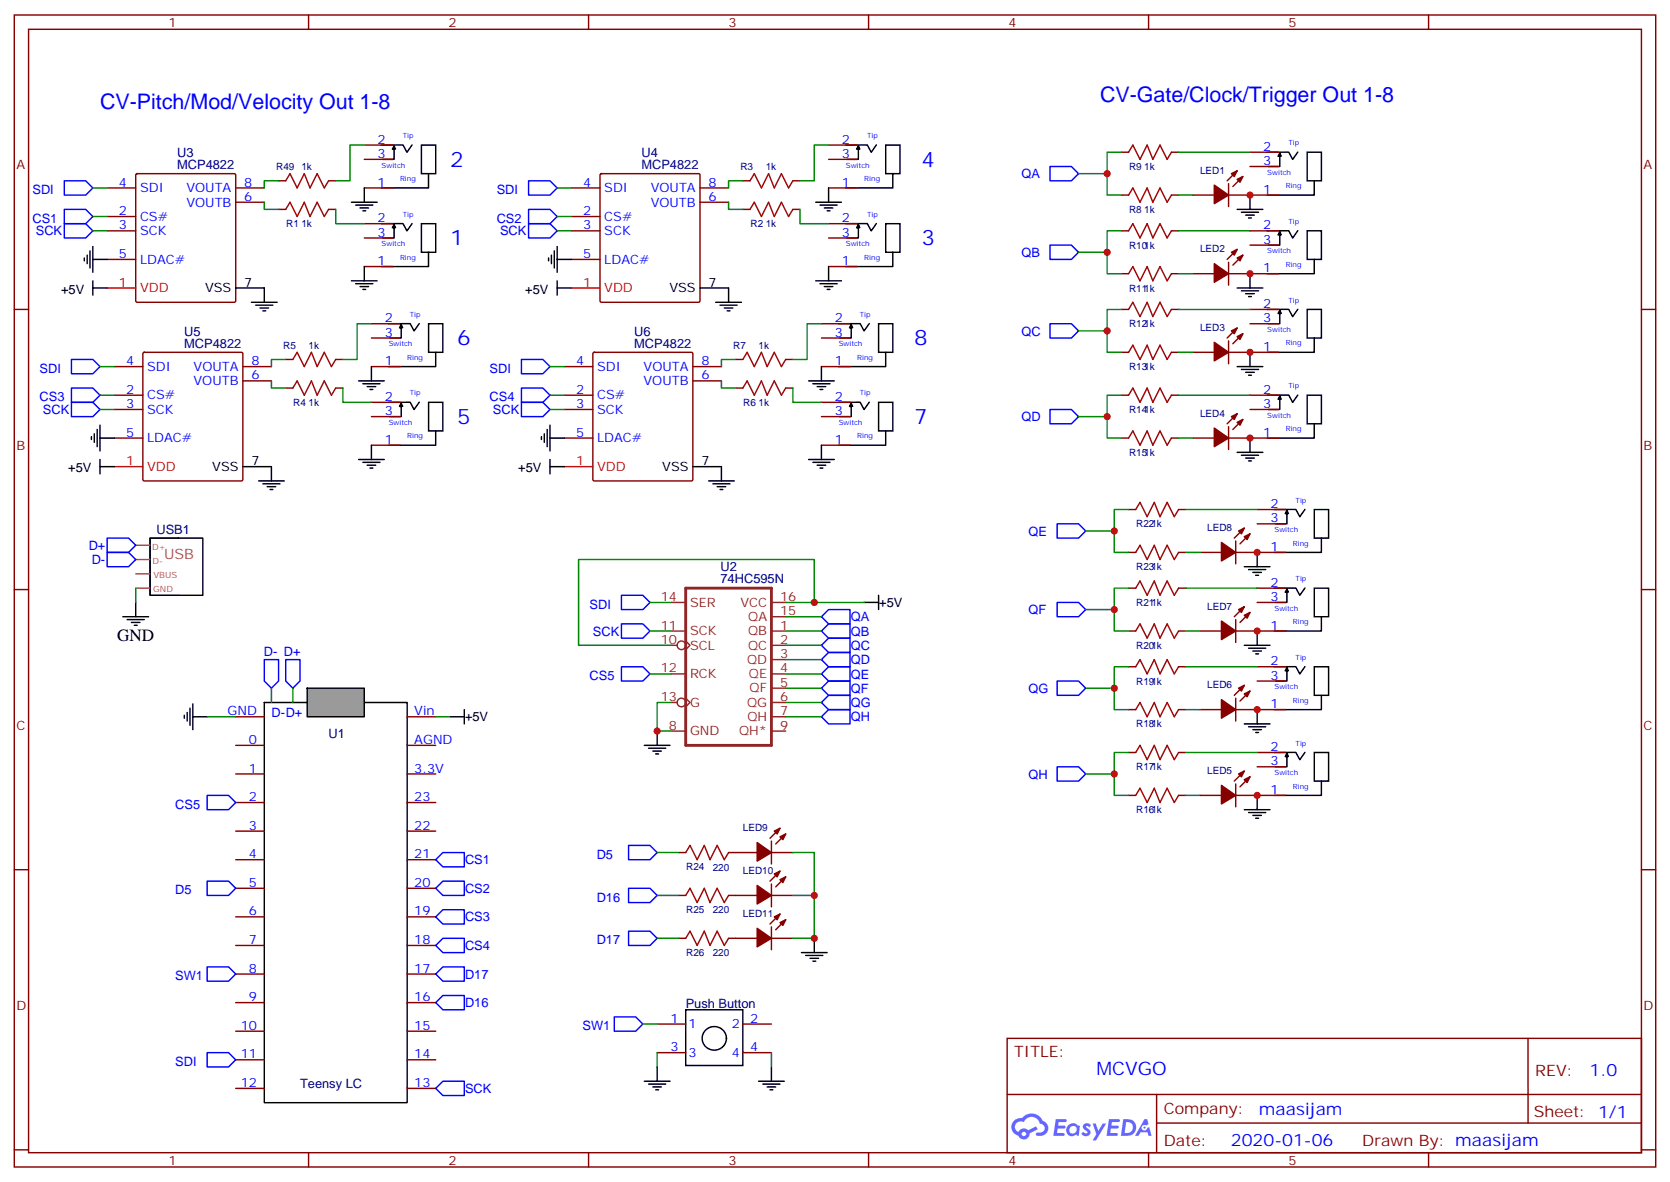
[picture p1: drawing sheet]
<svg xmlns="http://www.w3.org/2000/svg" width="412mm" height="292mm" viewBox="0 0 412 292" stroke-linecap="round" stroke-linejoin="round" font-family="sans-serif">
<g fill="none" stroke="#870000" stroke-width=".35">
<path d="M3.5 3.7h405.4v284.3h-405.4zM7.1 7.2h398.2v277.3h-398.2zM76.2 3.7v3.5M145.3 3.7v3.5M214.5 3.7v3.5M283.6 3.7v3.5M352.8 3.7v3.5M3.5 76.4h3.6M405.3 76.4h3.6M3.5 145.5h3.6M405.3 145.5h3.6M3.5 214.7h3.6"/>
<path d="M405.3 214.7h3.6M248.7 256.3h156.6v28.2h-156.6zM377.3 256.3v20.9M248.7 270.1h156.5M285.6 277.2h119.6M285.6 270.1v14.2M3.5 283.8h3.6M76.2 284.5v3.5M145.3 284.5v3.5M214.5 284.5v3.5M283.6 284.5v3.5M352.8 284.5v3.5"/>
<path d="M405.3 283.8h3.6"/>
</g>
<g fill="#5487ff">
<path d="M267.7 277.5a1.22 1.22 0 0 1 1.7 .2l-.4 .6a.47 .47 0 0 0-.3-.4 .47 .47 0 0 0-.5 .2v.1a1.3 1.3 0 0 1 1 1.7 1.39 1.39 0 0 1-2.2 0l.5-.6 .7 .5a.29 .29 0 0 0 .3-.3 .29 .29 0 0 0-.2-.3 1.04 1.04 0 0 1-.6-1.7z"/>
<path d="M260.7 276.2h2.4a.37 .37 0 0 1 .3 .4 .37 .37 0 0 1-.3 .4h-1.7l-.1 .8h1.5l.3 .4-.3 .4h-1.6l-.2 1.1 1.6-.1a.36 .36 0 0 1 .3 .4 .36 .36 0 0 1-.3 .4h-2.5z"/>
<path d="M273.8 276.2h2.4a.37 .37 0 0 1 .4 .4 .37 .37 0 0 1-.4 .4h-1.6l-.2 .8h1.6l.3 .4-.4 .4-1.6-.1-.1 1.1h1.5a.36 .36 0 0 1 .4 .4 .36 .36 0 0 1-.4 .4h-2.4z"/>
<path d="M282.6 276.2h.7l.3 1.3-.6 .3a.69 .69 0 0 0-1 .3 .69 .69 0 0 0 .4 .9 .69 .69 0 0 0 .9-.6l.5-.2 .6 2.2h-.8l-.2-.9h-1.8l-.5 .9h-.8z"/>
<path d="M269.8 277.3h.8l.6 1.8 1.1-1.8h.9l-2.6 4.2h-.8l.9-1.5z"/>
<path d="M277.4 276.2l-.6 4.2h1.3a2.11 2.11 0 0 0 2.5-2.1 2.11 2.11 0 0 0-2.5-2.1zM278.1 277a1.39 1.39 0 0 1 1.7 1.4 1.39 1.39 0 0 1-1.8 1.2h-.3z"/>
<path d="M263.7 277.8a1.47 1.47 0 0 0-.1 2.1 1.47 1.47 0 0 0 2.1 .1l.7 .4 .3-2.3-.2-.3h-.4a1.49 1.49 0 0 0-2.4 0zM264.4 278.2a.92 .92 0 0 1 1.5 .5 .92 .92 0 0 1-1.3 1.1 .9 .9 0 0 1-.2-1.6z"/>
<path d="M250.4 276.6a2.18 2.18 0 0 0 1.1 3.7 1.44 1.44 0 0 0 1.6 .9 1.44 1.44 0 0 0 1.2-1.4l2-1.1-.5-.7-1.9 1a1.47 1.47 0 0 0-2.4 .4 1.39 1.39 0 0 1-.7-1.9 1.39 1.39 0 0 1 2-.5 2.12 2.12 0 0 1 2.2-1.3 2.12 2.12 0 0 1 1.9 1.7 1.07 1.07 0 0 1 1.1 1 1.07 1.07 0 0 1-1 1.1h-.7a.43 .43 0 0 0-.5 .4 .43 .43 0 0 0 .4 .5 1.98 1.98 0 0 0 2.5-1.2 1.98 1.98 0 0 0-1.2-2.6 2.98 2.98 0 0 0-5.1-.6l-1.1 .1zM252.3 279.9a.55 .55 0 0 1 1.1 0 .55 .55 0 0 1-1.1 0z"/>
<circle cx="282.6" cy="278.3" r=".26"/>
</g>
<path d="M65.3 173.4h35.2v98.8h-35.2z" fill="none" stroke="#000" stroke-width=".35"/>
<path d="M75.8 169.9h14.2v7h-14.2z" fill="#999" stroke="#000" stroke-width=".35"/>
<g fill="none" stroke="#870000" stroke-width=".35">
<path d="M90 39.3h7M90 35.8h7M204.6 39.3h7.1M204.6 35.8h7.1M276.9 37.6h1.8M289.3 37.6h1.7M308.7 37.6h7M26.5 46.4h7M26.5 53.4h7M26.5 57h7M33.6 43l.3-.1h24l.3 .1v31.3l-.2 .3h-24.1l-.3-.2zM58.2 46.4h7.1"/>
<path d="M58.2 49.9h7.1M68.8 44.6h1.8M68.8 51.7h1.8M81.1 44.6h1.8M81.1 51.7h1.8M90 46.4h7M90 58.7h7M90 55.2h7M141.1 46.4h7.1M141.1 53.4h7.1M141.1 57h7.1M148.2 43l.3-.1h24l.3 .1 .1 31.3-.2 .3h-24.2l-.3-.2z"/>
<path d="M172.9 46.4h7M172.9 49.9h7M183.4 44.6h1.8M183.4 51.7h1.8M195.8 44.6h1.8M195.8 51.7h1.8M204.6 46.4h7.1M204.6 58.7h7.1M204.6 55.2h7.1M276.9 57h1.8M276.9 48.2h1.8M289.3 57h1.7"/>
<path d="M289.3 48.2h1.7M294.6 48.2h5.3M303.4 45.3v5.7M303.4 48.2h12.3M305.5 42.2l-2.5 2.4M306.9 43.6l-2.5 2.4M308.7 57h7M308.7 41.1h7M26.5 64h7M90 65.8h7M91.7 79.9h7.1M141.1 64h7.1"/>
<path d="M202.8 79.9h7.1M204.6 65.8h7.1M276.9 67.6h1.8M276.9 76.4h1.8M289.3 67.6h1.7M289.3 76.4h1.7M294.6 67.6h5.3M303.4 64.7v5.7M303.4 67.6h12.3M305.5 61.6l-2.5 2.4M306.9 63l-2.5 2.4M308.7 79.9h7"/>
<path d="M308.7 60.5h7M308.7 76.4h7M28.2 90.5h7.1M28.2 97.5h7.1M35.3 87.1l.3-.1h24l.3 .1 .1 31.3-.2 .3h-24.2l-.3-.2zM60 90.5h7M60 94h7M70.6 95.8h1.7M70.6 88.7h1.7M82.9 95.8h1.8M82.9 88.7h1.8M91.7 99.3h7.1"/>
<path d="M91.7 90.5h7.1M91.7 83.4h7.1M139.3 90.5h7.1M139.3 97.5h7.1M146.5 87.1l.3-.1h23.9l.3 .1 .1 31.3-.2 .3h-24.1l-.3-.2zM171.1 90.5h7.1M171.1 94h7.1M181.7 95.8h1.7M181.7 88.7h1.7M194 95.8h1.8M194 88.7h1.8M202.8 99.3h7.1"/>
<path d="M202.8 90.5h7.1M202.8 83.4h7.1M276.9 97.5h1.8M276.9 87h1.8M289.3 97.5h1.7M289.3 87h1.7M294.6 87h5.3M303.4 84.1v5.7M303.4 87h12.3M305.5 81l-2.5 2.4M306.9 82.4l-2.5 2.4M308.7 97.5h7"/>
<path d="M28.2 101.1h7.1M28.2 108.1h7.1M91.7 109.9h7.1M91.7 102.8h7.1M139.3 101.1h7.1M139.3 108.1h7.1M202.8 109.9h7.1M202.8 102.8h7.1M276.9 108.1h1.8M289.3 108.1h1.7M294.6 108.1h5.3M303.4 105.3v5.6"/>
<path d="M303.4 108.1h12.3M305.5 102.1l-2.5 2.5M306.9 103.5l-2.5 2.5M308.7 101.1h7M278.7 125.8h1.8M278.7 136.3h1.8M291 125.8h1.8M291 136.3h1.8M296.3 136.3h5.3M305.2 133.5v5.7M305.2 136.3h12.3M307.3 130.4l-2.5 2.4"/>
<path d="M308.7 131.8l-2.5 2.4M310.4 125.8h7.1M310.4 129.3h7.1M278.7 155.8h1.8M278.7 145.2h1.8M291 155.8h1.8M291 145.2h1.8M296.3 155.8h5.3M305.2 152.9v5.7M305.2 155.8h12.3M307.3 149.8l-2.5 2.4M308.7 151.2l-2.5 2.4"/>
<path d="M310.4 148.7h7.1M310.4 145.2h7.1M58.2 176.9h7.1M100.5 176.9h7.1M278.7 175.2h1.8M278.7 164.6h1.8M291 175.2h1.8M291 164.6h1.8M296.3 175.2h5.3M305.2 172.3v5.7M305.2 175.2h12.3M307.3 169.2l-2.5 2.4"/>
<path d="M308.7 170.6l-2.5 2.4M310.4 168.1h7.1M310.4 164.6h7.1M58.2 198.1h7.1M58.2 191h7.1M58.2 184h7.1M100.5 198.1h7.1M100.5 191h7.1M100.5 184h7.1M278.7 196.3h1.8M278.7 185.7h1.8M291 196.3h1.8"/>
<path d="M291 185.7h1.8M296.3 196.3h5.3M305.2 193.5v5.6M305.2 196.3h12.3M307.3 190.3l-2.5 2.5M308.7 191.7l-2.5 2.5M310.4 189.3h7.1M310.4 185.7h7.1M58.2 205.1h7.1M58.2 212.2h7.1M58.2 219.3h7.1M100.5 205.1h7.1"/>
<path d="M100.5 212.2h7.1M100.5 219.3h7.1M167.6 210.4h1.7M179.9 210.4h7.1M190.5 207.6v5.7M190.5 218.2v5.6M190.5 210.4h5.3M192.6 215l-2.5 2.5M192.6 204.4l-2.5 2.5M194 205.8l-2.4 2.5M194 216.4l-2.4 2.5M58.2 226.3h7.1"/>
<path d="M58.2 233.4h7.1M100.5 226.3h7.1M100.5 233.4h7.1M167.6 221h1.7M167.6 231.6h1.7M179.9 221h7.1M179.9 231.6h7.1M190.5 228.8v5.6M190.5 221h5.3M190.5 231.6h5.3M192.6 225.6l-2.5 2.5M194 227l-2.4 2.5"/>
<path d="M58.2 240.4h7.1M58.2 247.5h7.1M58.2 254.5h7.1M100.5 240.4h7.1M100.5 247.5h7.1M100.5 254.5h7.1M162.3 252.8h7M162.3 259.8h7M183.4 252.8h7.1M183.4 259.8h7.1M58.2 261.6h7.1M58.2 268.6h7.1"/>
<path d="M100.5 261.6h7.1M100.5 268.6h7.1"/>
</g>
<path d="M169.3 145.2h21.2v38.8h-21.2z" fill="none" stroke="#8c2424" stroke-width=".71"/>
<g fill="none" stroke="#8c2424" stroke-width=".35">
<path d="M165.8 155.8h3.5M165.8 159.3h1.4M165.8 148.7h3.5M169.3 158.2l1.1 1.1-1.1 1M190.5 155.8h3.5M190.5 159.3h3.5M190.5 148.7h3.5M190.5 152.2h3.5M165.8 166.3h3.5M165.8 173.4h1.4M169.3 172.3l1.1 1.1-1.1 1M190.5 162.8h3.5"/>
<path d="M190.5 166.3h3.5M190.5 169.9h3.5M190.5 173.4h3.5M190.5 176.9h3.5M165.8 180.4h3.5M190.5 180.4h3.5"/>
<circle cx="168.3" cy="159.3" r="1.06"/>
<circle cx="168.3" cy="173.4" r="1.06"/>
</g>
<g fill="none" stroke="#000" stroke-width=".35">
<path d="M97.3 36.4v-.3l.4 .7h-.8l.4-.8v3.3h-2.8M101.8 35.8l-1.3 1.8-1-1.8h-5.3M104.1 35.8h3.5v7.1h-3.5zM212 36.4v-.3l.3 .7h-.8l.5-.8v3.3h-2.9M216.4 35.8l-1.3 1.8-.9-1.8h-5.4M218.7 35.8h3.5v7.1h-3.5zM316 38.2l.1-.4 .3 .8h-.8l.4-.8v3.3h-2.8M320.5 37.5l-1.3 1.9-1-1.9-5.3 .1M322.8 37.6h3.5v7h-3.5zM86.8 49.9h6.3M87.8 50.6h4.3M88.9 51.3h2.1"/>
<path d="M89.6 52h.7M90 46.4v3.5M97.3 55.9v-.4l.4 .7h-.8l.4-.8v3.3h-2.8M101.8 55.2l-1.3 1.8-1-1.8h-5.3M104.1 55.2h3.5v7.1h-3.5zM105.9 42.9l-.1 3.5h-11.6M201.4 49.9h6.4M202.5 50.6h4.2M203.6 51.3h2.1M204.3 52h.7M204.6 46.4v3.5M212 55.9v-.4l.3 .7h-.8l.5-.8v3.3h-2.9"/>
<path d="M216.4 55.2l-1.3 1.8-.9-1.8h-5.4M218.7 55.2h3.5v7.1h-3.5zM220.5 42.9v3.5h-11.7M305.5 51.7h6.4M306.6 52.4h4.2M307.6 53.1h2.1M308.3 53.8h.7M308.7 48.2v3.5M316 57.6l.1-.4 .3 .8h-.8l.4-.8v3.3h-2.8M320.5 56.9l-1.3 1.9-1-1.8h-5.3M322.8 57h3.5v7h-3.5zM324.6 44.6l-.1 3.6h-11.6"/>
<path d="M20.8 63.7v.7M21.5 63v2.1M22.2 61.9v4.2M22.9 71.1h3.6M22.9 64h3.6M22.9 60.9v6.3M22.9 69.3v3.5M58.2 71.1h7.1v3.5M62.1 74.6h6.3M63.1 75.3h4.3M64.2 76h2.1M64.9 76.7h.7"/>
<path d="M86.8 69.3h6.3M87.8 70h4.3M88.9 70.7h2.1M89.6 71.4h.7M90 65.8v3.5M103.5 79.9l-1.2 1.8-1-1.8h-5.4M105.8 79.9h3.6v7.1h-3.6zM105.9 62.3l-.1 3.5h-11.6M135.5 63.7v.7M136.2 63v2.1M136.9 61.9v4.2M137.6 71.1h3.5"/>
<path d="M137.6 64h3.5M137.6 60.9v6.3M137.6 69.3v3.5M172.9 71.1h7v3.5M176.7 74.6h6.4M177.8 75.3h4.2M178.9 76h2.1M179.6 76.7h.7M201.4 69.3h6.4M202.5 70h4.2M203.6 70.7h2.1M204.3 71.4h.7"/>
<path d="M204.6 65.8v3.5M214.7 79.9l-1.3 1.8-1-1.8h-5.4M217 79.9h3.5v7.1h-3.5zM220.5 62.3v3.5h-11.7M305.5 71.1h6.4M306.6 71.8h4.2M307.6 72.5h2.1M308.3 73.2h.7M308.7 67.6v3.5M316 77l.1-.3 .3 .7h-.8l.4-.8v3.3h-2.8M320.5 76.3l-1.3 1.9-1-1.8h-5.3M322.8 76.4h3.5v7h-3.5z"/>
<path d="M324.6 64l-.1 3.6h-11.6M88.5 94h6.4M89.6 94.7h4.2M90.7 95.4h2.1M91.4 96.1h.7M91.7 90.5v3.5M99.1 99.9v-.3l.3 .7h-.7l.4-.8v3.3h-2.9M99.1 80.5v-.3l.3 .7h-.7l.4-.8v3.3h-2.9M103.5 99.3l-1.2 1.8-1-1.8h-5.4M105.8 99.3h3.6v7.1h-3.6zM107.7 87l-.1 3.5h-11.7M199.7 94h6.3"/>
<path d="M200.7 94.7h4.3M201.8 95.4h2.1M202.5 96.1h.7M202.8 90.5v3.5M210.2 99.9v-.3l.4 .7h-.8l.4-.8v3.3h-2.8M210.2 80.5v-.3l.4 .7h-.8l.4-.8v3.3h-2.8M214.7 99.3l-1.3 1.8-1-1.8h-5.4M217 99.3h3.5v7.1h-3.5zM218.8 87l-.1 3.5h-11.6M305.5 90.5h6.4M306.6 91.2h4.2M307.6 91.9h2.1"/>
<path d="M308.3 92.6h.7M308.7 87v3.5M316 98.2l.1-.4 .3 .7-.8 .1 .4-.8v3.3h-2.8M320.5 97.5l-1.3 1.8-1-1.8h-5.3M322.8 97.5h3.5v7.1h-3.5zM324.6 83.4l-.1 3.6h-11.6M22.6 107.8v.7M23.3 107.1v2.1M24 106v4.2M24.7 115.2h3.5M24.7 105v6.3M24.7 113.4v3.5"/>
<path d="M24.7 108.1h3.5M60 115.2h7v3.5M63.9 118.7h6.3M64.9 119.4h4.2M88.5 113.4h6.4M89.6 114.1h4.2M90.7 114.8h2.1M91.4 115.5h.7M91.7 109.9v3.5M107.7 106.4l-.1 3.5h-11.7M133.7 107.8v.7M134.4 107.1v2.1"/>
<path d="M135.1 106v4.2M135.8 115.2h3.5M135.8 108.1h3.5M135.8 105v6.3M135.8 113.4v3.5M171.1 115.2h7.1v3.5M175 118.7h6.3M176 119.4h4.3M199.7 113.4h6.3M200.7 114.1h4.3M201.8 114.8h2.1M202.5 115.5h.7"/>
<path d="M202.8 109.9v3.5M218.8 106.4l-.1 3.5h-11.6M305.5 111.7h6.4M306.6 112.4h4.2M307.6 113.1h2.1M308.3 113.8h.7M308.7 108.1v3.6M324.6 104.6l-.1 3.5h-11.6M37 132.8h13.1v14.1h-13.1zM66 120.1h2.1M66.7 120.8h.7M177.1 120.1h2.1"/>
<path d="M177.8 120.8h.7M307.3 139.9h6.3M310.4 136.3v3.6M317.8 126.4v-.4l.4 .7-.8 .1 .4-.8v3.3h-2.8M322.2 125.7l-1.2 1.8-1-1.8-5.4 .1M324.6 125.8h3.5v7h-3.5zM326.4 132.8l-.1 3.5h-11.6M30.3 152.2h6.4M31.4 152.9h4.2M32.5 153.6h2.1M33.2 154.3h.7M33.5 148.7v3.5"/>
<path d="M213.4 148.7h3.6M217 146.9v3.6M307.3 159.3h6.3M308.3 160h4.3M308.3 140.6h4.3M309.4 141.3h2.1M310.1 142h.7M310.4 155.8v3.5M317.8 145.8v-.4l.4 .7-.8 .1 .4-.8v3.3h-2.8M322.2 145.1l-1.2 1.8-1-1.8-5.4 .1M324.6 145.2h3.5v7h-3.5zM326.4 152.2l-.1 3.6h-11.6"/>
<path d="M45.5 176.6v.7M46.2 175.9v2.1M46.9 174.8v4.2M47.6 176.9h3.6M47.6 173.7v6.4M111.1 176.9h3.6M114.7 175.2v3.5M307.3 178.7h6.3M308.3 179.4h4.3M309.4 160.7h2.1M310.1 161.4h.7M310.4 175.2v3.5"/>
<path d="M317.8 165.2v-.4l.4 .8h-.8l.4-.8v3.3h-2.8M322.2 164.5l-1.2 1.9-1-1.9-5.4 .1M324.6 164.6h3.5v7h-3.5zM326.4 171.6l-.1 3.6h-11.6M159.1 184h6.4M160.2 184.7h4.2M161.2 185.4h2.1M161.9 186.1h.7M162.3 180.4v3.6M307.3 199.8h6.3M309.4 180.1h2.1M310.1 180.8h.7"/>
<path d="M310.4 196.3v3.5M317.8 186.4v-.4l.4 .7h-.8l.4-.8v3.4h-2.8M322.2 185.7l-1.2 1.8-1-1.8h-5.4M324.6 185.7h3.5v7.1h-3.5zM326.4 192.8l-.1 3.5h-11.6M308.3 200.6h4.3M309.4 201.3h2.1M310.1 202h.7M197.9 235.1h6.4M199 235.8h4.2M200 236.5h2.1M200.7 237.2h.7"/>
<path d="M201.1 231.6v3.5M169.3 249.2h14.1v13.8h-14.1zM159.1 266.9h6.4M160.2 267.6h4.2M161.2 268.3h2.1M161.9 269h.7M162.3 263.3v3.6M187.3 266.9h6.4M188.4 267.6h4.2M189.4 268.3h2.2M190.1 269h.8M190.5 263.3v3.6"/>
<circle cx="176.4" cy="256.3" r="2.96"/>
</g>
<path d="M26.5 71.1h7M141.1 71.1h7.1M28.2 115.2h7.1M139.3 115.2h7.1" fill="none" stroke="#f00" stroke-width=".35"/>
<g fill="#870000" stroke="#870000" stroke-width=".35">
<path d="M305.5 44.3l1.4-.7-.7 1.4z"/>
<path d="M304.1 42.9l1.4-.7-.7 1.4z"/>
<path d="M299.9 45.7l3.5 2.5-3.5 2.1z"/>
<path d="M305.5 63.7l1.4-.7-.7 1.4z"/>
<path d="M304.1 62.3l1.4-.7-.7 1.4z"/>
<path d="M299.9 65.1l3.5 2.5-3.5 2.1z"/>
<path d="M305.5 83.1l1.4-.7-.7 1.4z"/>
<path d="M304.1 81.7l1.4-.7-.7 1.4z"/>
<path d="M299.9 84.5l3.5 2.5-3.5 2.1z"/>
<path d="M305.5 104.2l1.4-.7-.7 1.5z"/>
<path d="M304.1 102.8l1.4-.7-.7 1.4z"/>
<path d="M299.9 105.7l3.5 2.4-3.5 2.1z"/>
<path d="M307.3 192.4l1.4-.7-.7 1.4z"/>
<path d="M305.9 191l1.4-.7-.7 1.4z"/>
<path d="M301.6 193.9l3.6 2.4-3.6 2.1z"/>
<path d="M307.3 171.3l1.4-.7-.7 1.4z"/>
<path d="M305.9 169.9l1.4-.7-.7 1.4z"/>
<path d="M301.6 172.7l3.6 2.5-3.6 2.1z"/>
<path d="M307.3 151.9l1.4-.7-.7 1.4z"/>
<path d="M305.9 150.5l1.4-.7-.7 1.4z"/>
<path d="M301.6 153.3l3.6 2.5-3.6 2.1z"/>
<path d="M307.3 132.5l1.4-.7-.7 1.4z"/>
<path d="M305.9 131.1l1.4-.7-.7 1.4z"/>
<path d="M301.6 133.9l3.6 2.4-3.6 2.2z"/>
<path d="M192.6 206.6l1.4-.8-.7 1.5z"/>
<path d="M191.2 205.1l1.4-.7-.7 1.4z"/>
<path d="M187 208l3.5 2.4-3.5 2.1z"/>
<path d="M192.6 217.1l1.4-.7-.7 1.4z"/>
<path d="M191.2 215.7l1.4-.7-.7 1.4z"/>
<path d="M187 218.5l3.5 2.5-3.5 2.1z"/>
<path d="M192.6 227.7l1.4-.7-.7 1.4z"/>
<path d="M191.2 226.3l1.4-.7-.7 1.4z"/>
<path d="M187 229.1l3.5 2.5-3.5 2.1z"/>
</g>
<g fill="none" stroke="#a10000" stroke-width=".35">
<path d="M278.7 37.6l1.1-1.8 1.7 3.5 1.8-3.5 1.4 3.5 1.8-3.5 1.7 3.5 1.1-1.7M70.6 44.6l1-1.7 1.8 3.5 1.7-3.5 1.5 3.5 1.7-3.5 1.8 3.5 1-1.8M70.6 51.7l1-1.8 1.8 3.5 1.7-3.5 1.5 3.5 1.7-3.5 1.8 3.5 1-1.7M185.2 51.7l1.1-1.8 1.7 3.5 1.8-3.5 1.4 3.5 1.8-3.5 1.7 3.5 1.1-1.7M185.2 44.6l1.1-1.7 1.7 3.5 1.8-3.5 1.4 3.5 1.8-3.5 1.7 3.5 1.1-1.8M278.7 48.2l1.1-1.8 1.7 3.5 1.8-3.5 1.4 3.5 1.8-3.5 1.7 3.5 1.1-1.7M278.7 57l1.1-1.8 1.7 3.5 1.8-3.5 1.4 3.5 1.8-3.5 1.7 3.5 1.1-1.7M278.7 67.6l1.1-1.8 1.7 3.5 1.8-3.5 1.4 3.5 1.8-3.5 1.7 3.5 1.1-1.7M278.7 76.4l1.1-1.8 1.7 3.5 1.8-3.5 1.4 3.5 1.8-3.5 1.7 3.5 1.1-1.7M72.3 95.8l1.1-1.8 1.7 3.5 1.8-3.5 1.4 3.5 1.8-3.5 1.7 3.5 1.1-1.7M72.3 88.7l1.1-1.7 1.7 3.5 1.8-3.5 1.4 3.5 1.8-3.5 1.7 3.5 1.1-1.8M183.4 95.8l1.1-1.8 1.8 3.5 1.7-3.5 1.4 3.5 1.8-3.5 1.8 3.5 1-1.7"/>
<path d="M183.4 88.7l1.1-1.7 1.8 3.5 1.7-3.5 1.4 3.5 1.8-3.5 1.8 3.5 1-1.8M278.7 87l1.1-1.8 1.7 3.5 1.8-3.5 1.4 3.5 1.8-3.5 1.7 3.5 1.1-1.7M278.7 97.5l1.1-1.7 1.7 3.5 1.8-3.5 1.4 3.5 1.8-3.5 1.7 3.5 1.1-1.8M278.7 108.1l1.1-1.7 1.7 3.5 1.8-3.5 1.4 3.5 1.8-3.5 1.7 3.5 1.1-1.8M280.5 125.8l1-1.8 1.8 3.5 1.7-3.5 1.5 3.5 1.7-3.5 1.8 3.5 1-1.7M280.5 136.3l1-1.7 1.8 3.5 1.7-3.5 1.5 3.5 1.7-3.5 1.8 3.5 1-1.8M280.5 155.8l1-1.8 1.8 3.5 1.7-3.5 1.5 3.5 1.7-3.5 1.8 3.5 1-1.7M280.5 145.2l1-1.8 1.8 3.5 1.7-3.5 1.5 3.5 1.7-3.5 1.8 3.5 1-1.7M280.5 175.2l1-1.8 1.8 3.5 1.7-3.5 1.5 3.5 1.7-3.5 1.8 3.5 1-1.7M280.5 164.6l1-1.8 1.8 3.5 1.7-3.5 1.5 3.5 1.7-3.5 1.8 3.5 1-1.7M280.5 196.3l1-1.7 1.8 3.5 1.7-3.5 1.5 3.5 1.7-3.5 1.8 3.5 1-1.8M280.5 185.7l1-1.7 1.8 3.5 1.7-3.5 1.5 3.5 1.7-3.5 1.8 3.5 1-1.8"/>
<path d="M169.3 210.4l1.1-1.7 1.8 3.5 1.7-3.5 1.4 3.5 1.8-3.5 1.8 3.5 1-1.8M169.3 221l1.1-1.7 1.8 3.5 1.7-3.5 1.4 3.5 1.8-3.5 1.8 3.5 1-1.8M169.3 231.6l1.1-1.8 1.8 3.6 1.7-3.6 1.4 3.6 1.8-3.6 1.8 3.6 1-1.8"/>
</g>
<path d="M33.5 134.6h3.5M33.5 138.1h3.5M44.2 132.8h-7.1v14.1h7.1M33.5 141.6h3.5M33.5 145.2h3.5" fill="none" stroke="#a64a4a" stroke-width=".35"/>
<g fill="none" stroke="#00f" stroke-width=".35">
<path d="M15.9 51.7h5.3l1.7 1.7-1.7 1.8h-5.3zM15.9 55.2h5.3l1.7 1.8-1.7 1.7h-5.3zM15.9 44.6h5.3l1.7 1.8-1.7 1.8h-5.3zM130.5 44.6h5.3l1.8 1.8-1.8 1.8h-5.3zM130.5 55.2h5.3l1.8 1.8-1.8 1.7h-5.3zM130.5 51.7h5.3l1.8 1.7-1.8 1.8h-5.3zM259.3 41.1h5.3l1.7 1.8-1.7 1.7h-5.3zM259.3 60.5h5.3l1.7 1.8-1.7 1.7h-5.3zM259.3 79.9h5.3l1.7 1.8-1.7 1.7h-5.3zM17.6 88.7h5.3l1.8 1.8-1.8 1.8h-5.3zM17.6 99.3h5.3l1.8 1.8-1.8 1.7h-5.3zM17.6 95.8h5.3l1.8 1.7-1.8 1.8h-5.3z"/>
<path d="M128.8 88.7h5.3l1.7 1.8-1.7 1.8h-5.3zM128.8 99.3h5.3l1.7 1.8-1.7 1.7h-5.3zM128.8 95.8h5.3l1.7 1.7-1.7 1.8h-5.3zM259.3 101.1h5.3l1.7 1.7-1.7 1.8h-5.3zM26.5 132.8h5.2l1.8 1.8-1.8 1.7h-5.2zM26.5 136.3h5.2l1.8 1.8-1.8 1.8h-5.2zM261.1 129.3h5.2l1.8 1.8-1.8 1.7h-5.2zM153.5 154h5.2l1.8 1.8-1.8 1.7h-5.2zM153.5 146.9h5.2l1.8 1.8-1.8 1.8h-5.2zM202.8 152.2l1.8-1.7h5.3v3.5h-5.3zM202.8 159.3l1.8-1.8h5.3v3.5h-5.3zM204.6 154h5.3v3.5h-5.3l-1.8-1.7z"/>
<path d="M261.1 148.7h5.2l1.8 1.8-1.8 1.7h-5.2zM65.3 162.8h3.5v5.3l-1.8 1.8-1.7-1.8zM70.6 162.8h3.5v5.3l-1.8 1.8-1.7-1.8zM153.5 164.6h5.2l1.8 1.7-1.8 1.8h-5.2zM202.8 162.8l1.8-1.8h5.3v3.6h-5.3zM202.8 166.3l1.8-1.7h5.3v3.5h-5.3zM202.8 173.4l1.8-1.8h5.3v3.6h-5.3zM204.6 168.1h5.3v3.5h-5.3l-1.8-1.7zM204.6 175.2h5.3v3.5h-5.3l-1.8-1.8zM261.1 168.1h5.2l1.8 1.8-1.8 1.7h-5.2zM51.2 196.3h5.2l1.8 1.8-1.8 1.7h-5.2zM261.1 189.3h5.2l1.8 1.7-1.8 1.8h-5.2z"/>
<path d="M51.2 217.5h5.2l1.8 1.8-1.8 1.7h-5.2zM107.6 212.2l1.8-1.8h5.3v3.6h-5.3zM107.6 219.3l1.8-1.8h5.3v3.5h-5.3zM155.2 208.7h5.3l1.8 1.7-1.8 1.8h-5.3zM155.2 219.3h5.3l1.8 1.7-1.8 1.8h-5.3zM51.2 238.7h5.2l1.8 1.7-1.8 1.8h-5.2zM107.6 226.3l1.8-1.8h5.3v3.6h-5.3zM107.6 233.4l1.8-1.8h5.3v3.5h-5.3zM109.4 238.7h5.3v3.5h-5.3l-1.8-1.8zM155.2 229.8h5.3l1.8 1.8-1.8 1.8h-5.3zM51.2 259.8h5.2l1.8 1.8-1.8 1.7h-5.2zM107.6 247.5l1.8-1.8h5.3v3.5h-5.3z"/>
<path d="M151.7 251h5.3l1.7 1.8-1.7 1.7h-5.3zM109.4 266.9h5.3v3.5h-5.3l-1.8-1.8z"/>
</g>
<g fill="none" stroke="#008700" stroke-width=".35">
<path d="M90 35.8h-3.6v8.8h-3.5M204.6 35.8h-3.5v8.8h-3.5M276.9 37.6h-3.5v5.3h-7.1M291 37.6h17.7M22.9 53.4h3.6M22.9 57h3.6M22.9 46.4h3.6M65.3 49.9v1.8h3.5M68.8 44.6h-3.5v1.8M82.9 51.7v3.5h7.1M137.6 53.4h3.5M137.6 57h3.5"/>
<path d="M137.6 46.4h3.5M179.9 49.9v1.8h3.5M183.4 44.6h-3.5v1.8M197.6 51.7v3.5h7M273.4 42.9v5.3h3.5M276.9 57h-3.5v5.3h-7.1M291 57h17.7M291 48.2h3.6M91.7 79.9h-3.5v8.8h-3.5M202.8 79.9h-3.5v8.8h-3.5M273.4 62.3v5.3h3.5M276.9 76.4h-3.5v5.3h-7.1"/>
<path d="M291 67.6h3.6M291 76.4h17.7M24.7 90.5h3.5M24.7 97.5h3.5M67 94v1.8h3.6M70.6 88.7h-3.6v1.8M84.7 95.8v3.5h7M135.8 90.5h3.5M135.8 97.5h3.5M178.2 94v1.8h3.5M181.7 88.7h-3.5v1.8M195.8 95.8v3.5h7"/>
<path d="M273.4 81.7v5.3h3.5M276.9 97.5h-3.5v5.3h-7.1M291 97.5h17.7M291 87h3.6M24.7 101.1h3.5M135.8 101.1h3.5M273.4 102.8v5.3h3.5M291 108.1h3.6M275.2 131.1v5.2h3.5M278.7 125.8h-3.5v5.3h-7.1M292.8 136.3h3.5M292.8 125.8h17.6"/>
<path d="M33.5 145.2v3.5M160.5 155.8h5.3M160.5 148.7h5.3M194 152.2h8.8M194 155.8h8.8M194 159.3h8.8M194 148.7h19.4M201.1 148.7v-10.6h-58.2v21.2h22.9M275.2 150.5v5.3h3.5M278.7 145.2h-3.5v5.3h-7.1M292.8 155.8h3.5M292.8 145.2h17.6"/>
<path d="M51.2 176.9h7M67 169.9v3.5M72.3 169.9v3.5M107.6 176.9h3.5M160.5 166.3h5.3M165.8 173.4h-3.5v7h3.5M194 162.8h8.8M194 176.9h8.8M194 166.3h8.8M194 169.9h8.8M194 173.4h8.8M275.2 169.9v5.3h3.5"/>
<path d="M278.7 164.6h-3.5v5.3h-7.1M292.8 164.6h17.6M292.8 175.2h3.5M275.2 191v5.3h3.5M278.7 185.7h-3.5v5.3h-7.1M292.8 185.7h17.6M292.8 196.3h3.5M162.3 210.4h5.3M195.8 210.4h5.3v10.6h-5.3M162.3 221h5.3M162.3 231.6h5.3M201.1 221v10.6h-5.3"/>
<path d="M158.7 252.8h3.6M162.3 259.8v3.5M190.5 259.8v3.5"/>
</g>
<g fill="#c00">
<circle cx="201.1" cy="221" r=".88"/>
<circle cx="310.4" cy="196.3" r=".88"/>
<circle cx="275.2" cy="191" r=".88"/>
<circle cx="310.4" cy="155.8" r=".88"/>
<circle cx="275.2" cy="150.5" r=".88"/>
<circle cx="275.2" cy="131.1" r=".88"/>
<circle cx="310.4" cy="136.3" r=".88"/>
<circle cx="275.2" cy="169.9" r=".88"/>
<circle cx="310.4" cy="175.2" r=".88"/>
<circle cx="308.7" cy="87" r=".88"/>
<circle cx="273.4" cy="81.7" r=".88"/>
<circle cx="308.7" cy="48.2" r=".88"/>
<circle cx="273.4" cy="42.9" r=".88"/>
<circle cx="273.4" cy="62.3" r=".88"/>
<circle cx="308.7" cy="67.6" r=".88"/>
<circle cx="273.4" cy="102.8" r=".88"/>
<circle cx="308.7" cy="108.1" r=".88"/>
<circle cx="162.3" cy="180.4" r=".88"/>
<circle cx="201.1" cy="148.7" r=".88"/>
<circle cx="201.1" cy="231.6" r=".88"/>
</g>
<g font-size="5.3" fill="#00f">
<text x="24.7" y="27">CV-Pitch/Mod/Velocity Out 1-8</text>
<text x="271.6" y="25.2">CV-Gate/Clock/Trigger Out 1-8</text>
<text x="111.1" y="41.1">2</text>
<text x="227.5" y="41.1">4</text>
<text x="111.1" y="60.5">1</text>
<text x="227.5" y="60.5">3</text>
<text x="112.9" y="85.2">6</text>
<text x="225.8" y="85.2">8</text>
<text x="112.9" y="104.6">5</text>
<text x="225.8" y="104.6">7</text>
</g>
<text font-size="4.6" fill="#00f" x="270.8" y="265.3">MCVGO</text>
<text font-size="4.2" x="28.9" y="158.3">GND</text>
<g font-size="4.2" fill="#00f">
<text x="392.5" y="265.6">1.0</text>
<text x="310.9" y="275.1">maasijam</text>
<text x="304" y="282.9">2020-01-06</text>
</g>
<g font-size="3.9" fill="#800">
<text x="250.5" y="260.9">TITLE:</text>
<text x="379.1" y="265.6">REV:</text>
<text x="287.4" y="275.1">Company:</text>
<text x="378.7" y="275.7">Sheet: 1/1</text>
<text x="287.4" y="282.8">Date:</text>
<text x="336.4" y="282.8">Drawn By: maasijam</text>
</g>
<text font-size="3.5" fill="#a54b4b" x="40.5" y="137.9">USB</text>
<g font-size="3.2" fill="#800">
<text x="41.6" y="6.7">1</text>
<text x="110.8" y="6.7">2</text>
<text x="179.9" y="6.7">3</text>
<text x="249.1" y="6.7">4</text>
<text x="318.2" y="6.7">5</text>
<text x="4.1" y="41.8">A</text>
<text x="405.9" y="41.8">A</text>
<text x="4.1" y="110.9">B</text>
<text x="405.9" y="110.9">B</text>
<text x="4.1" y="180.1">C</text>
<text x="405.9" y="180.1">C</text>
<text x="4.1" y="249.2">D</text>
<text x="405.9" y="249.2">D</text>
<text x="41.6" y="287.5">1</text>
<text x="110.8" y="287.5">2</text>
<text x="179.9" y="287.5">3</text>
<text x="249.1" y="287.5">4</text>
<text x="318.2" y="287.5">5</text>
</g>
<g font-size="3.2" fill="#00f">
<text x="93.2" y="35.5">2</text>
<text x="207.9" y="35.5">2</text>
<text x="93.2" y="39">3</text>
<text x="207.9" y="39">3</text>
<text x="312" y="40.7">3</text>
<text x="312" y="37.2">2</text>
<text x="8" y="47.9">SDI</text>
<text x="29.4" y="46">4</text>
<text x="34.6" y="47.4">SDI</text>
<text x="46" y="47.4">VOUTA</text>
<text x="60.3" y="46">8</text>
<text x="93.2" y="46">1</text>
<text x="122.7" y="47.9">SDI</text>
<text x="144" y="46">4</text>
<text x="149.2" y="47.4">SDI</text>
<text x="160.7" y="47.4">VOUTA</text>
<text x="175" y="46">8</text>
<text x="207.9" y="46">1</text>
<text x="252.3" y="44">QA</text>
<text x="312" y="47.8">1</text>
<text x="29.4" y="53.1">2</text>
<text x="46" y="51">VOUTB</text>
<text x="60.3" y="49.6">6</text>
<text x="144" y="53.1">2</text>
<text x="160.7" y="51">VOUTB</text>
<text x="175" y="49.6">6</text>
<text x="8" y="54.9">CS1</text>
<text x="8.8" y="58.1">SCK</text>
<text x="29.4" y="56.6">3</text>
<text x="34.6" y="54.5">CS#</text>
<text x="34.6" y="58">SCK</text>
<text x="93.2" y="58.4">3</text>
<text x="93.2" y="54.9">2</text>
<text x="122.7" y="54.9">CS2</text>
<text x="123.5" y="58.1">SCK</text>
<text x="144" y="56.6">3</text>
<text x="149.2" y="54.5">CS#</text>
<text x="149.2" y="58">SCK</text>
<text x="207.9" y="58.4">3</text>
<text x="207.9" y="54.9">2</text>
<text x="312" y="56.6">2</text>
<text x="29.4" y="63.7">5</text>
<text x="34.6" y="65.1">LDAC#</text>
<text x="93.2" y="65.4">1</text>
<text x="144" y="63.7">5</text>
<text x="149.2" y="65.1">LDAC#</text>
<text x="207.9" y="65.4">1</text>
<text x="252.3" y="63.4">QB</text>
<text x="312" y="60.1">3</text>
<text x="312" y="67.2">1</text>
<text x="312" y="76">2</text>
<text x="95" y="83.1">3</text>
<text x="95" y="79.6">2</text>
<text x="206.1" y="83.1">3</text>
<text x="206.1" y="79.6">2</text>
<text x="252.3" y="82.8">QC</text>
<text x="312" y="79.6">3</text>
<text x="312" y="86.6">1</text>
<text x="9.8" y="92">SDI</text>
<text x="31.1" y="90.1">4</text>
<text x="36.3" y="91.5">SDI</text>
<text x="47.8" y="95.1">VOUTB</text>
<text x="47.8" y="91.5">VOUTA</text>
<text x="62.1" y="90.1">8</text>
<text x="62.1" y="93.7">6</text>
<text x="95" y="90.1">1</text>
<text x="120.9" y="92">SDI</text>
<text x="142.3" y="90.1">4</text>
<text x="147.5" y="91.5">SDI</text>
<text x="158.9" y="95.1">VOUTB</text>
<text x="158.9" y="91.5">VOUTA</text>
<text x="173.2" y="90.1">8</text>
<text x="173.2" y="93.7">6</text>
<text x="206.1" y="90.1">1</text>
<text x="9.8" y="99">CS3</text>
<text x="31.1" y="97.2">2</text>
<text x="31.1" y="100.7">3</text>
<text x="36.3" y="98.6">CS#</text>
<text x="95" y="99">2</text>
<text x="120.9" y="99">CS4</text>
<text x="142.3" y="97.2">2</text>
<text x="142.3" y="100.7">3</text>
<text x="147.5" y="98.6">CS#</text>
<text x="206.1" y="99">2</text>
<text x="312" y="100.7">3</text>
<text x="312" y="97.2">2</text>
<text x="10.6" y="102.2">SCK</text>
<text x="31.1" y="107.8">5</text>
<text x="36.3" y="102.1">SCK</text>
<text x="95" y="102.5">3</text>
<text x="121.7" y="102.2">SCK</text>
<text x="142.3" y="107.8">5</text>
<text x="147.5" y="102.1">SCK</text>
<text x="206.1" y="102.5">3</text>
<text x="252.3" y="104">QD</text>
<text x="312" y="107.8">1</text>
<text x="36.3" y="109.2">LDAC#</text>
<text x="95" y="109.5">1</text>
<text x="147.5" y="109.2">LDAC#</text>
<text x="206.1" y="109.5">1</text>
<text x="313.7" y="125.4">2</text>
<text x="313.7" y="128.9">3</text>
<text x="21.9" y="135.7">D+</text>
<text x="254" y="132.2">QE</text>
<text x="313.7" y="136">1</text>
<text x="22.6" y="139.2">D-</text>
<text x="313.7" y="148.3">3</text>
<text x="313.7" y="144.8">2</text>
<text x="145.6" y="150.2">SDI</text>
<text x="210.1" y="153.4">QA</text>
<text x="254" y="151.6">QF</text>
<text x="313.7" y="155.4">1</text>
<text x="65.1" y="161.9">D- D+</text>
<text x="146.4" y="156.9">SCK</text>
<text x="210.1" y="156.9">QB</text>
<text x="210.1" y="160.4">QC</text>
<text x="145.6" y="167.8">CS5</text>
<text x="210.1" y="167.5">QE</text>
<text x="210.1" y="164">QD</text>
<text x="313.7" y="167.7">3</text>
<text x="313.7" y="164.2">2</text>
<text x="210.1" y="171">QF</text>
<text x="254" y="171">QG</text>
<text x="56.2" y="176.6">GND</text>
<text x="67" y="176.9">D-D+</text>
<text x="102.3" y="176.6">Vin</text>
<text x="210.1" y="174.5">QG</text>
<text x="210.1" y="178.1">QH</text>
<text x="313.7" y="174.8">1</text>
<text x="61.5" y="183.6">0</text>
<text x="102.3" y="183.6">AGND</text>
<text x="313.7" y="185.4">2</text>
<text x="61.5" y="190.7">1</text>
<text x="102.3" y="190.7">3.3V</text>
<text x="313.7" y="188.9">3</text>
<text x="61.5" y="197.7">2</text>
<text x="102.3" y="197.7">23</text>
<text x="254" y="192.2">QH</text>
<text x="313.7" y="196">1</text>
<text x="43.3" y="199.6">CS5</text>
<text x="61.5" y="204.8">3</text>
<text x="102.3" y="204.8">22</text>
<text x="61.5" y="211.8">4</text>
<text x="102.3" y="211.8">21</text>
<text x="114.8" y="213.3">CS1</text>
<text x="147.4" y="211.9">D5</text>
<text x="43.3" y="220.8">D5</text>
<text x="61.5" y="218.9">5</text>
<text x="102.3" y="218.9">20</text>
<text x="114.8" y="220.4">CS2</text>
<text x="61.5" y="226">6</text>
<text x="102.3" y="226">19</text>
<text x="114.8" y="227.4">CS3</text>
<text x="147.4" y="222.5">D16</text>
<text x="61.5" y="233">7</text>
<text x="102.3" y="233">18</text>
<text x="147.4" y="233.1">D17</text>
<text x="114.8" y="234.5">CS4</text>
<text x="43.3" y="241.9">SW1</text>
<text x="61.5" y="240.1">8</text>
<text x="102.3" y="240.1">17</text>
<text x="114.8" y="241.6">D17</text>
<text x="61.5" y="247.1">9</text>
<text x="102.3" y="247.1">16</text>
<text x="114.8" y="248.6">D16</text>
<text x="59.5" y="254.2">10</text>
<text x="102.3" y="254.2">15</text>
<text x="143.8" y="254.3">SW1</text>
<text x="165.6" y="252.4">1</text>
<text x="170" y="253.8">1</text>
<text x="180.7" y="253.8">2</text>
<text x="185.2" y="252.4">2</text>
<text x="43.3" y="263.1">SDI</text>
<text x="59.5" y="261.2">11</text>
<text x="102.3" y="261.2">14</text>
<text x="165.6" y="259.5">3</text>
<text x="170" y="260.9">3</text>
<text x="180.7" y="260.9">4</text>
<text x="185.2" y="259.5">4</text>
<text x="59.5" y="268.3">12</text>
<text x="102.3" y="268.3">13</text>
<text x="114.8" y="269.8">SCK</text>
</g>
<g font-size="3.2" fill="#000080">
<text x="43.7" y="41.7">MCP4822</text>
<text x="43.7" y="38.7">U3</text>
<text x="158.4" y="41.7">MCP4822</text>
<text x="158.4" y="38.7">U4</text>
<text x="45.5" y="82.8">U5</text>
<text x="156.6" y="82.8">U6</text>
<text x="45.5" y="85.8">MCP4822</text>
<text x="156.6" y="85.8">MCP4822</text>
<text x="38.6" y="131.8">USB1</text>
<text x="177.9" y="144">74HC595N</text>
<text x="177.9" y="141.1">U2</text>
<text x="81.1" y="182.2">U1</text>
<text x="169.3" y="248.7">Push Button</text>
<text x="74.1" y="268.6">Teensy LC</text>
</g>
<g font-size="3.2" fill="#f00">
<text x="29.4" y="70.7">1</text>
<text x="144" y="70.7">1</text>
<text x="34.6" y="72.1">VDD</text>
<text x="149.2" y="72.1">VDD</text>
<text x="31.1" y="114.8">1</text>
<text x="36.3" y="116.2">VDD</text>
<text x="142.3" y="114.8">1</text>
<text x="147.5" y="116.2">VDD</text>
</g>
<g font-size="3.2">
<text x="60.3" y="70.7">7</text>
<text x="175" y="70.7">7</text>
<text x="15.1" y="72.5">+5V</text>
<text x="50.6" y="72.1">VSS</text>
<text x="129.7" y="72.5">+5V</text>
<text x="165.3" y="72.1">VSS</text>
<text x="16.8" y="116.6">+5V</text>
<text x="52.4" y="116.2">VSS</text>
<text x="62.1" y="114.8">7</text>
<text x="128" y="116.6">+5V</text>
<text x="163.5" y="116.2">VSS</text>
<text x="173.2" y="114.8">7</text>
<text x="217.1" y="149.9">+5V</text>
<text x="114.8" y="178.1">+5V</text>
</g>
<g font-size="3.2" fill="#8d2323">
<text x="163.2" y="148.3">14</text>
<text x="170.4" y="149.8">SER</text>
<text x="182.8" y="149.8">VCC</text>
<text x="192.6" y="148.3">16</text>
<text x="163.2" y="155.4">11</text>
<text x="184.8" y="153.3">QA</text>
<text x="192.6" y="155.4">1</text>
<text x="192.6" y="151.9">15</text>
<text x="163.2" y="158.9">10</text>
<text x="170.4" y="160.3">SCL</text>
<text x="170.4" y="156.8">SCK</text>
<text x="184.7" y="160.3">QC</text>
<text x="184.8" y="156.8">QB</text>
<text x="192.6" y="158.9">2</text>
<text x="163.2" y="166">12</text>
<text x="170.4" y="167.4">RCK</text>
<text x="184.5" y="163.9">QD</text>
<text x="184.9" y="167.4">QE</text>
<text x="192.6" y="162.5">3</text>
<text x="192.6" y="166">4</text>
<text x="163.2" y="173">13</text>
<text x="185.1" y="170.9">QF</text>
<text x="192.6" y="169.5">5</text>
<text x="192.6" y="173">6</text>
<text x="170.4" y="174.4">G</text>
<text x="184.5" y="174.4">QG</text>
<text x="184.6" y="178">QH</text>
<text x="192.6" y="176.6">7</text>
<text x="165.2" y="180.1">8</text>
<text x="170.4" y="181.5">GND</text>
<text x="182.5" y="181.5">QH*</text>
<text x="192.6" y="180.1">9</text>
</g>
<g font-size="2.5" fill="#000080">
<text x="68.2" y="42">R49</text>
<text x="74.4" y="42">1k</text>
<text x="182.8" y="42">R3</text>
<text x="189.1" y="42">1k</text>
<text x="278.8" y="42">R9</text>
<text x="282.6" y="42">1k</text>
<text x="296.3" y="42.9">LED1</text>
<text x="278.8" y="52.6">R8</text>
<text x="282.6" y="52.6">1k</text>
<text x="70.7" y="56.1">R1</text>
<text x="74.4" y="56.1">1k</text>
<text x="185.3" y="56.1">R2</text>
<text x="189.1" y="56.1">1k</text>
<text x="278.8" y="61.4">R101k</text>
<text x="296.3" y="62.3">LED2</text>
<text x="278.8" y="72">R111k</text>
<text x="278.8" y="80.8">R121k</text>
<text x="296.3" y="81.7">LED3</text>
<text x="70" y="86.1">R5</text>
<text x="76.2" y="86.1">1k</text>
<text x="181.1" y="86.1">R7</text>
<text x="187.3" y="86.1">1k</text>
<text x="278.8" y="91.4">R131k</text>
<text x="72.4" y="100.2">R4</text>
<text x="76.2" y="100.2">1k</text>
<text x="183.6" y="100.2">R6</text>
<text x="187.3" y="100.2">1k</text>
<text x="278.8" y="102">R141k</text>
<text x="296.3" y="102.8">LED4</text>
<text x="278.8" y="112.5">R151k</text>
<text x="280.6" y="130.2">R221k</text>
<text x="298.1" y="131.1">LED8</text>
<text x="280.6" y="140.8">R231k</text>
<text x="280.6" y="149.6">R211k</text>
<text x="298.1" y="150.5">LED7</text>
<text x="280.6" y="160.2">R201k</text>
<text x="280.6" y="169">R191k</text>
<text x="298.1" y="169.9">LED6</text>
<text x="280.6" y="179.6">R181k</text>
<text x="280.6" y="190.1">R171k</text>
<text x="298.1" y="191">LED5</text>
<text x="280.6" y="200.7">R161k</text>
<text x="183.4" y="205.1">LED9</text>
<text x="169.4" y="214.8">R24</text>
<text x="176" y="214.9">220</text>
<text x="183.4" y="215.7">LED10</text>
<text x="169.4" y="225.4">R25</text>
<text x="176" y="225.5">220</text>
<text x="183.4" y="226.3">LED11</text>
<text x="169.4" y="236">R26</text>
<text x="176" y="236">220</text>
</g>
<g font-size="2.1" fill="#a54b4b">
<text x="37.6" y="135.7">D+</text>
<text x="37.7" y="139.2">D-</text>
<text x="37.9" y="142.7">VBUS</text>
<text x="37.9" y="146.2">GND</text>
</g>
<g font-size="1.8" fill="#00f">
<text x="99.5" y="34.1">Tip</text>
<text x="214.1" y="34.1">Tip</text>
<text x="318.2" y="35.9">Tip</text>
<text x="94.2" y="41.4">Switch</text>
<text x="208.9" y="41.4">Switch</text>
<text x="98.8" y="44.7">Ring</text>
<text x="213.4" y="44.7">Ring</text>
<text x="313" y="43.1">Switch</text>
<text x="317.5" y="46.5">Ring</text>
<text x="99.5" y="53.5">Tip</text>
<text x="214.1" y="53.5">Tip</text>
<text x="318.2" y="55.3">Tip</text>
<text x="94.2" y="60.8">Switch</text>
<text x="98.8" y="64.1">Ring</text>
<text x="208.9" y="60.8">Switch</text>
<text x="213.4" y="64.1">Ring</text>
<text x="313" y="62.5">Switch</text>
<text x="317.5" y="65.9">Ring</text>
<text x="318.2" y="74.7">Tip</text>
<text x="101.2" y="78.2">Tip</text>
<text x="212.4" y="78.2">Tip</text>
<text x="313" y="81.9">Switch</text>
<text x="96" y="85.5">Switch</text>
<text x="100.5" y="88.8">Ring</text>
<text x="207.1" y="85.5">Switch</text>
<text x="211.7" y="88.8">Ring</text>
<text x="317.5" y="85.3">Ring</text>
<text x="318.2" y="95.8">Tip</text>
<text x="101.2" y="97.6">Tip</text>
<text x="212.4" y="97.6">Tip</text>
<text x="96" y="104.9">Switch</text>
<text x="207.1" y="104.9">Switch</text>
<text x="313" y="103.1">Switch</text>
<text x="317.5" y="106.4">Ring</text>
<text x="100.5" y="108.2">Ring</text>
<text x="211.7" y="108.2">Ring</text>
<text x="319.9" y="124.1">Tip</text>
<text x="314.7" y="131.3">Switch</text>
<text x="319.3" y="134.7">Ring</text>
<text x="319.9" y="143.5">Tip</text>
<text x="314.7" y="150.7">Switch</text>
<text x="319.3" y="154.1">Ring</text>
<text x="319.9" y="162.9">Tip</text>
<text x="314.7" y="170.1">Switch</text>
<text x="319.3" y="173.5">Ring</text>
<text x="319.9" y="184">Tip</text>
<text x="314.7" y="191.3">Switch</text>
<text x="319.3" y="194.6">Ring</text>
</g>
</svg>
